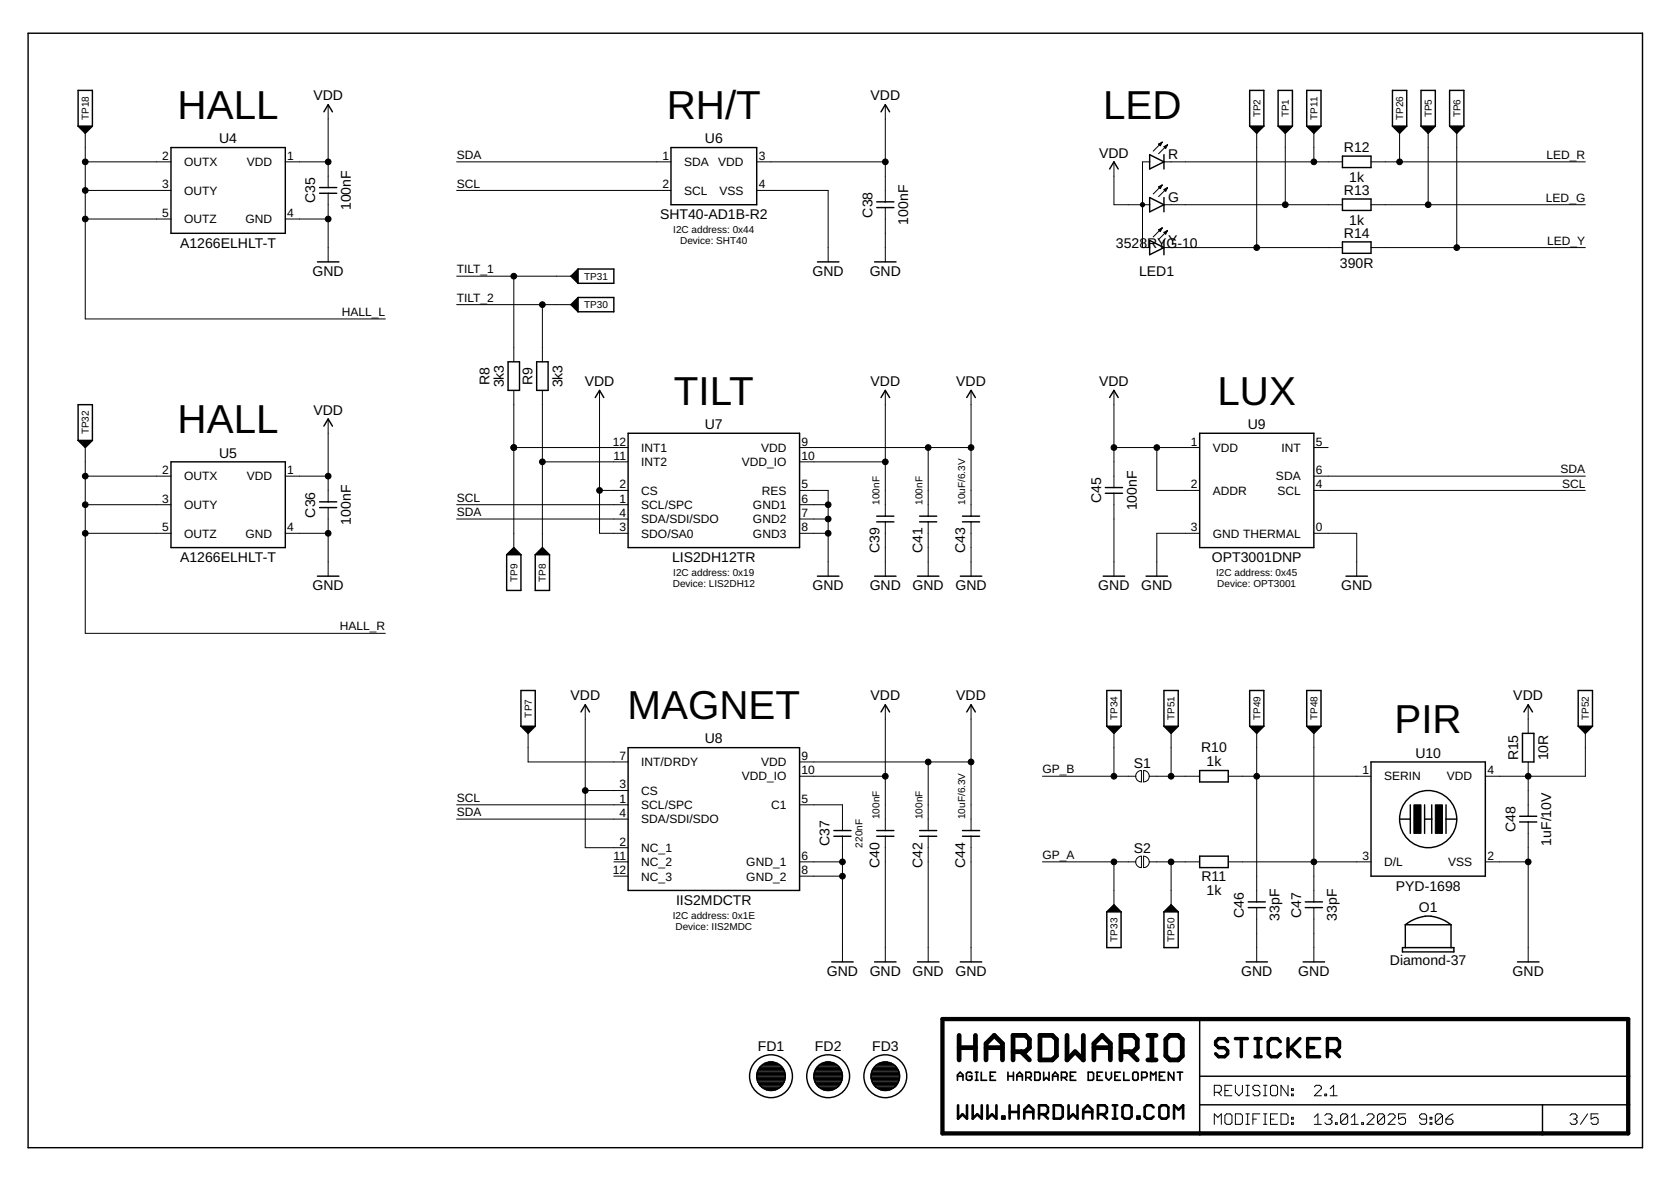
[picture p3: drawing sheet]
<svg xmlns="http://www.w3.org/2000/svg" width="297mm" height="210mm" viewBox="0 0 297 210" stroke-linecap="round" stroke-linejoin="round" font-family="sans-serif">
<g fill="none" stroke="#000" stroke-width=".25">
<path d="M5 5.9h287v198.1h-287zM57.6 19.9l.7-1.3 .8 1.3M156.6 19.9l.8-1.3 .7 1.3M13.9 22.4v-6.3h2.5v6.3M13.9 22.4h2.5M13.9 22.4l1.3 1.3 1.2-1.3M14.1 22.5h2.1M14.3 22.7h1.7M14.4 22.8h1.5M14.5 22.9h1.3M14.6 23.1h1.1M14.8 23.2h.7"/>
<path d="M14.9 23.3h.5M15 23.4h.3M30.4 26.2h20.3v15.3h-20.3zM56.8 34.4h3.1M56.8 33.3h3.1M119.3 26.2h15.2v10.2h-15.2zM155.9 36.9h3M155.9 35.9h3M197.3 30l.7-1.2 .8 1.2M204.4 35.1l2.5 1.3-2.5 1.3zM204.4 27.5l2.5 1.3-2.5 1.2zM206.9 27.5v2.5"/>
<path d="M206.9 35.1v2.6M222.1 22.4v-6.3h2.6v6.3M222.1 22.4h2.6M222.1 22.4l1.3 1.3 1.3-1.3M222.4 22.5h2M222.5 22.7h1.8M222.7 22.8h1.5M222.8 22.9h1.2M222.9 23.1h1M223 23.2h.8M223.1 23.3h.5M223.3 23.4h.2"/>
<path d="M227.2 22.4v-6.3h2.5v6.3M227.2 22.4h2.5M227.2 22.4l1.3 1.3 1.2-1.3M227.5 22.5h2M227.6 22.7h1.8M227.7 22.8h1.5M227.8 22.9h1.3M228 23.1h1M228.1 23.2h.8M228.2 23.3h.5M228.3 23.4h.3M232.3 22.4v-6.3h2.5v6.3"/>
<path d="M232.3 22.4h2.5M232.3 22.4l1.3 1.3 1.2-1.3M232.5 22.5h2.1M232.7 22.7h1.7M232.8 22.8h1.5M232.9 22.9h1.3M233 23.1h1.1M233.2 23.2h.7M233.3 23.3h.5M233.4 23.4h.3M238.6 27.7h5.1v2.1h-5.1zM238.6 35.4h5.1v2h-5.1z"/>
<path d="M247.5 22.4l1.3 1.3 1.3-1.3M247.5 22.4v-6.3h2.6v6.3M247.5 22.4h2.6M247.8 22.5h2M247.9 22.7h1.8M248 22.8h1.6M248.2 22.9h1.2M248.3 23.1h1M248.4 23.2h.8M248.5 23.3h.5M248.7 23.4h.2M252.6 22.4v-6.3h2.5v6.3"/>
<path d="M252.6 22.4h2.5M252.6 22.4l1.3 1.3 1.2-1.3M252.9 22.5h2M253 22.7h1.8M253.1 22.8h1.5M253.2 22.9h1.3M253.4 23.1h1M253.5 23.2h.8M253.6 23.3h.5M253.7 23.4h.3M257.7 22.4v-6.3h2.5v6.3M257.7 22.4h2.5"/>
<path d="M257.7 22.4l1.3 1.3 1.2-1.3M257.9 22.5h2.1M258.1 22.7h1.7M258.2 22.8h1.5M258.3 22.9h1.3M258.4 23.1h1.1M258.6 23.2h.7M258.7 23.3h.5M258.8 23.4h.3M56.4 46.5h3.8M101.7 49v.2M101.7 54v.3"/>
<path d="M101.9 48.8v.5M101.9 53.9v.5M102 48.7v.8M102 53.8v.7M102.1 48.6v1M102.1 53.6v1.1M102.3 48.5v1.2M102.3 53.5v1.3M102.4 48.3v1.5M102.4 53.4v1.5M102.5 48.2v1.8M102.5 53.3v1.7"/>
<path d="M102.6 48.1v2M102.6 53.1v2.1M102.8 52.9l-1.3 1.2 1.3 1.3M102.8 52.9h6.3v2.5h-6.3M102.8 47.8h6.3v2.6h-6.3M102.8 47.8v2.6M102.8 52.9v2.5M102.8 47.8l-1.3 1.3 1.3 1.3M145.3 46.5h3.8M155.5 46.5h3.8M204.4 42.7l2.5 1.3-2.5 1.3zM206.9 42.7v2.6"/>
<path d="M238.6 43h5.1v2h-5.1zM13.9 78.3v-6.4h2.5v6.4M13.9 78.3l1.3 1.2 1.2-1.2M13.9 78.3h2.5M14.1 78.4h2.1M14.3 78.5h1.7M14.4 78.7h1.5M14.5 78.8h1.3M14.6 78.9h1.1M14.8 79h.7M14.9 79.2h.5M15 79.3h.3"/>
<path d="M57.6 75.7l.7-1.2 .8 1.2M90.3 64.3h2.1v5.1h-2.1zM95.4 64.3h2v5.1h-2zM105.8 70.7l.8-1.3 .7 1.3M111.7 77h30.4v20.3h-30.4zM156.6 70.7l.8-1.3 .7 1.3M171.9 70.7l.7-1.3 .8 1.3M197.3 70.7l.7-1.3 .8 1.3M213.3 77h20.3v20.3h-20.3zM30.4 82.1h20.3v15.2h-20.3zM56.8 90.2h3.1M56.8 89.2h3.1"/>
<path d="M90.1 98.6l1.2-1.3 1.3 1.3M90.1 98.6v6.3h2.5v-6.3M90.1 98.6h2.5M90.3 98.5h2.1M90.4 98.3h1.8M90.6 98.2h1.5M90.7 98.1h1.3M90.8 98h1M91 97.8h.7M91.1 97.7h.5M91.2 97.6h.3M95.1 98.6v6.3h2.6v-6.3"/>
<path d="M95.1 98.6h2.6M95.1 98.6l1.3-1.3 1.3 1.3M95.4 98.5h2M95.5 98.3h1.8M95.7 98.2h1.5M95.8 98.1h1.2M95.9 98h1M96 97.8h.8M96.2 97.7h.5M96.3 97.6h.2M155.9 92.8h3M155.9 91.7h3"/>
<path d="M163.5 92.8h3M163.5 91.7h3M171.1 92.8h3M171.1 91.7h3M196.5 87.7h3M196.5 86.7h3M56.4 102.4h3.8M145.3 102.4h3.8M155.5 102.4h3.8M163.1 102.4h3.8M170.7 102.4h3.8M196.1 102.4h3.8"/>
<path d="M203.7 102.4h3.8M239.3 102.4h3.8M92.6 129.1v-6.4h2.5v6.4M92.6 129.1h2.5M92.6 129.1l1.3 1.2 1.2-1.2M92.9 129.2h2M93 129.3h1.8M93.1 129.5h1.5M93.2 129.6h1.3M93.4 129.7h1M93.5 129.8h.8M93.6 130h.5"/>
<path d="M93.7 130.1h.3M103.3 126.5l.7-1.2 .8 1.2M111.7 132.9h30.4v25.4h-30.4zM156.6 126.5l.8-1.2 .7 1.2M171.9 126.5l.7-1.2 .8 1.2M196.7 129.1v-6.4h2.6v6.4M196.7 129.1h2.6M196.7 129.1l1.3 1.2 1.3-1.2M197 129.2h2M197.1 129.3h1.8M197.3 129.5h1.5M197.4 129.6h1.2"/>
<path d="M197.5 129.7h1M197.6 129.8h.8M197.8 130h.5M197.9 130.1h.2M206.9 129.1v-6.4h2.5v6.4M206.9 129.1h2.5M206.9 129.1l1.3 1.2 1.2-1.2M207.2 129.2h2M207.3 129.3h1.8M207.4 129.5h1.5M207.5 129.6h1.3M207.7 129.7h1"/>
<path d="M207.8 129.8h.8M207.9 130h.5M208 130.1h.3M213.3 136.9h5v2.1h-5zM222.1 129.1v-6.4h2.6v6.4M222.1 129.1h2.6M222.1 129.1l1.3 1.2 1.3-1.2M222.4 129.2h2M222.5 129.3h1.8M222.7 129.5h1.5M222.8 129.6h1.2M222.9 129.7h1"/>
<path d="M223 129.8h.8M223.1 130h.5M223.3 130.1h.2M232.3 129.1v-6.4h2.5v6.4M232.3 129.1l1.3 1.2 1.2-1.2M232.3 129.1h2.5M232.5 129.2h2.1M232.7 129.3h1.7M232.8 129.5h1.5M232.9 129.6h1.3M233 129.7h1.1M233.2 129.8h.7"/>
<path d="M233.3 130h.5M233.4 130.1h.3M243.7 135.4h20.3v20.3h-20.3zM270.6 130.3h2.1v5.1h-2.1zM270.9 126.5l.8-1.2 .7 1.2M280.5 129.1v-6.4h2.6v6.4M280.5 129.1h2.6M280.5 129.1l1.3 1.2 1.3-1.2M280.8 129.2h2M280.9 129.3h1.8M281.1 129.5h1.5M281.2 129.6h1.2"/>
<path d="M281.3 129.7h1M281.4 129.8h.8M281.6 130h.5M281.7 130.1h.2M148.2 148.6h3.1M148.2 147.6h3.1M155.9 148.6h3M155.9 147.6h3M163.5 148.6h3M163.5 147.6h3M171.1 148.6h3M171.1 147.6h3"/>
<path d="M213.3 152.2h5v2h-5zM248.8 145.6h1.9M250.7 143v5.1M253.2 143v5.1M253.2 145.6h1.3M254.5 143v5.1M257 143v5.1M257 145.6h2M270.1 146.1h3.1M270.1 145.1h3.1M147.8 171h3.9M155.5 171h3.8"/>
<path d="M163.1 171h3.8M170.7 171h3.8M196.7 162.1v6.3h2.6v-6.3M196.7 162.1h2.6M196.7 162.1l1.3-1.3 1.3 1.3M197 161.9h2M197.1 161.8h1.8M197.3 161.7h1.5M197.4 161.6h1.2M197.5 161.4h1M197.6 161.3h.8M197.8 161.2h.5"/>
<path d="M197.9 161.1h.2M206.9 162.1v6.3h2.5v-6.3M206.9 162.1l1.3-1.3 1.2 1.3M206.9 162.1h2.5M207.2 161.9h2M207.3 161.8h1.8M207.4 161.7h1.5M207.5 161.6h1.3M207.7 161.4h1M207.8 161.3h.8M207.9 161.2h.5M208 161.1h.3"/>
<path d="M221.5 171h3.8M221.9 161.3h3M221.9 160.3h3M231.6 171h3.9M232 161.3h3.1M232 160.3h3.1M249.3 168.4h9.1v.8h-9.1zM249.8 164.4a6.1 6.1 0 0 1 8.1 0M249.8 164.4v4M249.8 164.4h8.1M257.9 164.4v4M269.7 171h3.9"/>
<path d="M134.5 191.2h5.1M134.5 191.5h5.1M134.5 191h5.1M134.6 191.7h5M134.6 190.8h4.9M134.6 191.9h4.9M134.6 190.6l-.1 1 .2 .7M134.6 190.6h4.9M134.7 192.1h4.7M134.7 190.3h4.7M134.7 192.3l.7 .9M134.7 192.3h4.7"/>
<path d="M134.8 190.1h4.5M134.9 192.6h4.4M134.9 189.9a2.55 2.55 0 0 1 4.3 0M134.9 189.9l-.3 .7M134.9 189.9h4.3M135 192.8h4.1M135.1 189.7h3.9M135.2 193h3.7M135.3 189.4h3.5M135.4 193.2h3.3M135.6 189.2h2.9M135.7 193.4h2.7"/>
<path d="M136 189h2.2M136.2 193.7h1.7M136.7 188.8h.7M139.2 189.9l.3 .7M139.4 192.3a2.54 2.54 0 0 1-4 .9M139.5 190.6l.1 1-.2 .7M144.7 191.2h5.1M144.7 191.7h5M144.7 191.5h5M144.7 191h5M144.7 190.8h5M144.8 191.9h4.9"/>
<path d="M144.8 190.6h4.8M144.8 190.6l-.1 1 .2 .7M144.8 192.1h4.8M144.9 190.3h4.7M144.9 192.3h4.6M144.9 192.3a2.55 2.55 0 0 0 4 .9M145 190.1h4.5M145 192.6h4.4M145.1 189.9l-.3 .7M145.1 189.9h4.2M145.2 192.8h4.1M145.3 189.7h3.9"/>
<path d="M145.4 193h3.7M145.5 189.4h3.4M145.6 193.2h3.3M145.8 189.2h2.9M145.9 193.4h2.6M146.1 189h2.2M146.3 193.7h1.8M146.8 188.8h.8M147.6 188.8a2.49 2.49 0 0 1 2 1.8M147.6 188.8a2.57 2.57 0 0 0-2.5 1.1M149.5 192.3l-.6 .9M149.6 190.6l.1 1-.2 .7"/>
<path d="M154.8 191.2h5.1M154.9 191.7h5M154.9 191.5h5M154.9 191h5M154.9 190.8h5M154.9 191.9h4.9M154.9 190.6h4.9M154.9 190.6v1l.2 .7M155 192.1h4.8M155 190.3h4.7M155.1 192.3h4.6M155.1 192.3l.6 .9"/>
<path d="M155.1 190.1h4.5M155.2 192.6h4.4M155.3 189.9h4.2M155.3 192.8h4.1M155.4 189.7h3.9M155.5 193h3.7M155.6 189.4h3.5M155.7 193.2h3.3M155.9 189.2h2.9M156 193.4h2.7M156.3 189h2.2M156.5 193.7h1.7"/>
<path d="M157 188.8h.8M157 188.8a2.57 2.57 0 0 1 2.5 1.1M157 188.8a2.49 2.49 0 0 0-2.1 1.8M159.5 189.9l.3 .7M159.7 192.3a2.55 2.55 0 0 1-4 .9M159.8 190.6l.1 1-.2 .7M213.3 181.1v20.3M213.3 191.3h76.1M213.3 196.4h76.1M274.2 196.4v5"/>
<circle cx="253.9" cy="145.6" r="5.1"/>
<circle cx="137.1" cy="191.3" r="3.8"/>
<circle cx="147.2" cy="191.3" r="3.8"/>
<circle cx="157.4" cy="191.3" r="3.8"/>
</g>
<g fill="none" stroke="#000" stroke-width=".18">
<path d="M58.3 18.6v14.7M157.4 18.6v17.3M15.2 28.8h15.2M15.2 33.8h15.2M15.2 38.9h15.2M15.2 23.7v33h53.3M50.7 28.8h7.6M50.7 38.9h7.6M58.3 34.4v12.1M81.2 28.8h38.1M81.2 33.8h38.1M134.5 33.8h12.7v12.7"/>
<path d="M134.5 28.8h22.9M157.4 36.9v9.6M198 28.8v7.6h6.4M204.4 28.8h-1.3v15.2h1.3M206 33.2l.6-.3-.3 .6zM206 25.7l.2 .1M206.6 32.9l-1.6 1.6M206.6 32.9l-.4 .5M206.6 32.9l-.6 .4M206.6 25.3l-1.6 1.6M206.6 25.3l-.6 .3v.1M206.6 25.3l-.3 .6-.1-.1"/>
<path d="M206.6 25.3l-.4 .5M206.6 25.3l-.6 .4M206.9 28.8h31.7M206.9 36.4h31.7M207 33.8l.1 .1M207 26.1l.1 .2M207.5 33.4l-1.5 1.5M207.5 33.4l-.3 .6-.1-.1M207.5 33.4l-.6 .3 .1 .1M207.5 33.4l-.5 .4M207.5 33.4l-.4 .5M207.5 25.7l-1.5 1.6"/>
<path d="M207.5 25.7l-.3 .7-.1-.1M207.5 25.7l-.6 .4h.1M207.5 25.7l-.5 .4M207.5 25.7l-.4 .6M223.4 23.7v20.3M228.5 23.7v12.7M233.6 23.7v5.1M243.7 28.8h38.1M243.7 36.4h38.1M248.8 23.7v5.1M253.9 23.7v12.7M259 23.7v20.3"/>
<path d="M81.2 54.1h20.3M81.2 49.1h20.3M91.3 49.1v15.2M96.4 54.1v10.2M206 40.8l.6-.3-.3 .6zM206.6 40.5l-1.6 1.6M206.6 40.5l-.4 .6M206.6 40.5l-.6 .4M206.9 44h31.7M207 41.4l.1 .1M207.5 41l-1.5 1.6M207.5 41l-.3 .6-.1-.1"/>
<path d="M207.5 41l-.6 .3 .1 .1M207.5 41l-.5 .4M207.5 41l-.4 .5M243.7 44h38.1M15.2 79.5v33.1h53.3M58.3 74.5v14.7M91.3 79.5h20.4M91.3 69.4v27.9M96.4 69.4v27.9M106.6 69.4v25.4h5.1M142.1 79.5h30.5M157.4 69.4v22.3"/>
<path d="M165 79.5v12.2M172.6 69.4v22.3M198 79.5h15.3M198 69.4v17.3M205.6 79.5v7.7h7.7M233.6 79.5h2.5M15.2 89.7h15.2M15.2 94.8h15.2M15.2 84.6h15.2M50.7 94.8h7.6M50.7 84.6h7.6M58.3 90.2v12.2"/>
<path d="M81.2 89.7h30.5M81.2 92.2h30.5M96.4 82.1h15.3M106.6 87.2h5.1M142.1 89.7h5.1M142.1 87.2h5.1v15.2M142.1 94.8h5.1M142.1 92.2h5.1M142.1 82.1h15.3M157.4 92.8v9.6M165 92.8v9.6M172.6 92.8v9.6"/>
<path d="M198 87.7v14.7M213.3 94.8h-7.7v7.6M233.6 87.2h48.2M233.6 94.8h7.6v7.6M233.6 84.6h48.2M93.9 130.3v5.1h17.8M104 125.3v25.4h7.7M142.1 138h15.3M142.1 135.4h30.5M157.4 125.3v22.3M165 135.4v12.2M172.6 125.3v22.3"/>
<path d="M185.3 138h16.6M198 130.3v7.7M202.2 137.2l.7-.3v2.1a1.01 1.01 0 0 1-.9-.6 1.01 1.01 0 0 1 .2-1.2zM203.3 136.9a1.02 1.02 0 0 1 1 1.1 1.02 1.02 0 0 1-1 1zM204.3 138h9M208.2 130.3v7.7M218.3 138h25.4M223.4 130.3v30M233.6 130.3v30M271.7 125.3v5M271.7 135.4v9.7M281.8 130.3v7.7h-17.8"/>
<path d="M81.2 143h30.5M81.2 145.6h30.5M104 140.5h7.7M109.1 153.2h2.6M109.1 155.7h2.6M142.1 153.2h7.7M142.1 143h7.7v4.6M142.1 155.7h7.7M149.8 148.6v22.4M157.4 148.6v22.4M165 148.6v22.4M172.6 148.6v22.4"/>
<path d="M185.3 153.2h16.6M198 153.2v7.6M202.2 152.5l.7-.3v2a1 1 0 0 1-.9-.6 1 1 0 0 1 .2-1.1zM203.3 152.2a1.02 1.02 0 0 1 1 1 1.02 1.02 0 0 1-1 1zM204.3 153.2h9M208.2 153.2v7.6M218.3 153.2h25.4M264 153.2h7.7M271.7 146.1v24.9M223.4 161.3v9.7M233.6 161.3v9.7M215.9 194.1h.9l.3-.3v-.6l-.3-.3h-.9v1.9"/>
<path d="M215.9 199.8v-1.8l.6 .6 .6-.6v1.8M216.5 194.1l.6 .7M217.7 193.8h.7M218 198h.7l.3 .3v1.2l-.3 .3h-.7l-.3-.3v-1.2zM219 192.9h-1.3v1.9h1.3M219.6 192.9v1.2l.6 .7 .7-.7v-1.2M219.6 198h.9l.4 .3v1.2l-.4 .3h-.9zM221.5 192.9h.6M221.5 194.8h.6M221.5 198h.6M221.5 199.8h.6M221.8 192.9v1.9"/>
<path d="M221.8 198v1.8M222.7 198.9h.7M224 193.2l-.3-.3h-.7l-.3 .3v.3l.3 .3h.7l.3 .3v.4l-.3 .3h-.7l-.3-.3M224 198h-1.3v1.8M224.6 192.9h.6M224.6 194.8h.6M224.6 198h.6M224.6 199.8h.6M224.9 192.9v1.9M224.9 198v1.8M225.8 198.9h.7M226.1 192.9h.7l.3 .3v1.3l-.3 .3h-.7l-.3-.3v-1.3z"/>
<path d="M227.1 198h-1.3v1.8h1.3M227.7 198h.9l.4 .3v1.2l-.4 .3h-.9zM229 192.9v1.9l-1.3-1.9v1.9M229.6 194.5h.3v.3h-.3zM229.6 193.5h.3v.3h-.3zM229.6 198.6h.3v.3h-.3zM229.6 199.5h.3v.3h-.3zM233.6 193.2l.4-.3h.6l.3 .3v.3l-1.3 1.3h1.3M233.6 199.8h1.3M233.6 198.6l.7-.6v1.8M235.5 194.5h.3v.3h-.3zM235.5 198.3l.3-.3h.7l.3 .3v.3l-.3 .3"/>
<path d="M236.1 198.9h.4M236.5 194.8h1.2M236.5 198.9l.3 .3v.3l-.3 .3h-.7l-.3-.3M236.5 193.5l.6-.6v1.9M237.4 199.5h.3v.3h-.3zM239.6 198.3l-.4-.3h-.6l-.3 .3v1.2M239.6 198.3v1.2l-.4 .3h-.6l-.3-.3M239.6 198.3l-1.3 1.2M240.2 199.8h1.2M240.2 198.6l.6-.6v1.8M242.1 199.5h.3v.3h-.3zM243 198.3l.3-.3h.6l.3 .3v.3l-1.2 1.2h1.2"/>
<path d="M246.1 198.3l-.3-.3h-.6l-.3 .3v1.2M246.1 198.3v1.2l-.3 .3h-.6l-.3-.3M246.1 198.3l-1.2 1.2M246.7 198.3l.4-.3h.6l.3 .3v.3l-1.3 1.2h1.3M249.9 198h-1.3v.9l.6-.3h.4l.3 .3v.6l-.3 .3h-.7l-.3-.3M253.6 198.9h-.9l-.4-.3v-.3l.4-.3h.6l.3 .3v1.2l-.3 .3h-.6l-.4-.3M254.2 199.5h.3v.3h-.3zM254.2 198.6h.3v.3h-.3zM256.4 198.3l-.3-.3h-.6l-.4 .3v1.2M256.4 198.3v1.2l-.3 .3h-.6l-.4-.3M256.4 198.3l-1.3 1.2M257 198.9h1l.3 .3v.3l-.3 .3h-.7l-.3-.3z"/>
<path d="M258.3 198l-.7 .3-.6 .6M279.1 198.3l.3-.3h.6l.3 .3v.3l-.3 .3M279.7 198.9h.3M280 198.9l.3 .3v.3l-.3 .3h-.6l-.3-.3M282.2 198l-1.3 1.8M284.1 198h-1.3v.9l.7-.3h.3l.3 .3v.6l-.3 .3h-.7l-.3-.3"/>
</g>
<path d="M251.3 143h1.3v5.1h-1.3zM255.1 143h1.3v5.1h-1.3z" fill="#000" stroke="#000" stroke-width=".18"/>
<g fill="#000" stroke="#000" stroke-width=".18">
<circle cx="15.2" cy="28.8" r=".51"/>
<circle cx="15.2" cy="33.8" r=".51"/>
<circle cx="15.2" cy="38.9" r=".51"/>
<circle cx="58.3" cy="28.8" r=".51"/>
<circle cx="58.3" cy="38.9" r=".51"/>
<circle cx="157.4" cy="28.8" r=".51"/>
<circle cx="203.1" cy="36.4" r=".38"/>
<circle cx="228.5" cy="36.4" r=".51"/>
<circle cx="233.6" cy="28.8" r=".51"/>
<circle cx="248.8" cy="28.8" r=".51"/>
<circle cx="253.9" cy="36.4" r=".51"/>
<circle cx="91.3" cy="49.1" r=".51"/>
<circle cx="96.4" cy="54.1" r=".51"/>
<circle cx="223.4" cy="44" r=".51"/>
<circle cx="259" cy="44" r=".51"/>
<circle cx="91.3" cy="79.5" r=".51"/>
<circle cx="165" cy="79.5" r=".51"/>
<circle cx="172.6" cy="79.5" r=".51"/>
<circle cx="198" cy="79.5" r=".51"/>
<circle cx="205.6" cy="79.5" r=".51"/>
<circle cx="15.2" cy="89.7" r=".51"/>
<circle cx="15.2" cy="94.8" r=".51"/>
<circle cx="15.2" cy="84.6" r=".51"/>
<circle cx="58.3" cy="94.8" r=".51"/>
<circle cx="58.3" cy="84.6" r=".51"/>
<circle cx="96.4" cy="82.1" r=".51"/>
<circle cx="106.6" cy="87.2" r=".51"/>
<circle cx="147.2" cy="92.2" r=".51"/>
<circle cx="147.2" cy="94.8" r=".51"/>
<circle cx="147.2" cy="89.7" r=".51"/>
<circle cx="157.4" cy="82.1" r=".51"/>
<circle cx="157.4" cy="138" r=".51"/>
<circle cx="165" cy="135.4" r=".51"/>
<circle cx="172.6" cy="135.4" r=".51"/>
<circle cx="198" cy="138" r=".51"/>
<circle cx="208.2" cy="138" r=".51"/>
<circle cx="223.4" cy="138" r=".51"/>
<circle cx="271.7" cy="138" r=".51"/>
<circle cx="104" cy="140.5" r=".51"/>
<circle cx="149.8" cy="153.2" r=".51"/>
<circle cx="149.8" cy="155.7" r=".51"/>
<circle cx="198" cy="153.2" r=".51"/>
<circle cx="208.2" cy="153.2" r=".51"/>
<circle cx="233.6" cy="153.2" r=".51"/>
<circle cx="271.7" cy="153.2" r=".51"/>
</g>
<path d="M167.5 181.1h121.9v20.3h-121.9z" fill="none" stroke="#000" stroke-width=".76"/>
<g fill="none" stroke="#000" stroke-width=".85">
<path d="M170.5 184v4.4M170.5 186.2h2.9M173.4 184v4.4M175.3 186.2h2.9M175.3 188.4v-2.9l1.4-1.5 1.5 1.5v2.9M180.1 186.9h2.2l.7-.7v-1.5l-.7-.7h-2.2v4.4M181.5 186.9l1.5 1.5M184.9 184h2.1l.8 .7v3l-.8 .7h-2.1zM189.7 184v4.4l1.4-1.5 1.5 1.5v-4.4M194.5 186.2h2.9M194.5 188.4v-2.9l1.4-1.5 1.5 1.5v2.9M199.3 186.9h2.1l.8-.7v-1.5l-.8-.7h-2.1v4.4"/>
<path d="M200.7 186.9l1.5 1.5M204 184h1.5M204 188.4h1.5M204.8 184v4.4M207.2 184.7l.8-.7h1.4l.8 .7v3l-.8 .7h-1.4l-.8-.7z"/>
</g>
<g fill="none" stroke="#000" stroke-width=".3">
<path d="M170.2 192v-.9l.5-.5 .5 .5v.9M170.2 191.3h1M172.8 190.8l-.3-.2h-.5l-.2 .2v1l.2 .2h.5l.3-.2v-.5h-.5M173.4 190.6h.5M173.4 192h.5M173.6 190.6v1.4M174.4 190.6v1.4h1M176 191.3h.5M177 190.6h-1v1.4h1M179.2 191.3h.9M179.2 190.6v1.4M180.1 190.6v1.4"/>
<path d="M180.8 191.3h.9M180.8 192v-.9l.5-.5 .4 .5v.9M182.4 191.5h.7l.2-.2v-.5l-.2-.2h-.7v1.4M182.8 191.5l.5 .5M183.9 190.6h.8l.2 .2v1l-.2 .2h-.8zM185.5 190.6v1.4l.5-.5 .5 .5v-1.4M187.1 191.3h1M187.1 192v-.9l.5-.5 .5 .5v.9M188.7 191.5h.7l.3-.2v-.5l-.3-.2h-.7v1.4M189.2 191.5l.5 .5M190.3 191.3h.5M191.2 190.6h-.9v1.4h.9"/>
<path d="M193.4 190.6h.8l.2 .2v1l-.2 .2h-.8zM195 191.3h.5M196 190.6h-1v1.4h1M196.6 190.6v.9l.5 .5 .5-.5v-.9M198.2 191.3h.5M199.2 190.6h-1v1.4h1M199.8 190.6v1.4h.9M201.6 190.6h.5l.2 .2v1l-.2 .2h-.5l-.2-.2v-1zM202.9 191.5h.8l.2-.2v-.5l-.2-.2h-.8v1.4M204.5 192v-1.4l.5 .5 .5-.5v1.4M206.1 191.3h.5M207.1 190.6h-1v1.4h1"/>
<path d="M208.7 190.6v1.4l-1-1.4v1.4M209.3 190.6h.9M209.8 190.6v1.4"/>
</g>
<g fill="none" stroke="#000" stroke-width=".47">
<path d="M170.3 196.4v2.4l.8-.8 .8 .8v-2.4M172.9 196.4v2.4l.8-.8 .8 .8v-2.4M175.5 196.4v2.4l.8-.8 .8 .8v-2.4M178.2 198.4h.4v.4h-.4zM179.5 196.4v2.4M179.5 197.6h1.6M181.1 196.4v2.4M182.1 197.6h1.6M182.1 198.8v-1.6l.8-.8 .8 .8v1.6M184.7 198h1.2l.4-.4v-.8l-.4-.4h-1.2v2.4M185.5 198l.8 .8M187.3 196.4h1.2l.4 .4v1.6l-.4 .4h-1.2z"/>
<path d="M189.9 196.4v2.4l.8-.8 .8 .8v-2.4M192.6 197.6h1.6M192.6 198.8v-1.6l.8-.8 .8 .8v1.6M195.2 198h1.2l.4-.4v-.8l-.4-.4h-1.2v2.4M196 198l.8 .8M197.8 198.8h.8M197.8 196.4h.8M198.2 196.4v2.4M199.5 196.8l.4-.4h.8l.4 .4v1.6l-.4 .4h-.8l-.4-.4zM202.2 198.4h.4v.4h-.4zM205.1 196.8l-.4-.4h-.8l-.4 .4v1.6l.4 .4h.8l.4-.4M206.1 196.8l.4-.4h.8l.4 .4v1.6l-.4 .4h-.8l-.4-.4z"/>
<path d="M208.7 198.8v-2.4l.8 .8 .8-.8v2.4"/>
</g>
<g fill="none" stroke="#000" stroke-width=".61">
<path d="M218.2 185.1l-.5-.5h-1.1l-.5 .5v.6l.5 .5h1.1l.5 .5v.6l-.5 .5h-1.1l-.5-.5M219.6 184.6h2.1M220.7 184.6v3.2M223.1 184.6h1.1M223.1 187.8h1.1M223.6 184.6v3.2M227.6 185.1l-.5-.5h-1.1l-.6 .5v2.2l.6 .5h1.1l.5-.5M229 184.6v3.2M229.5 186.2l1.6 1.6M231.1 184.6l-2.1 2.1M232.5 186.2h1M234.6 184.6h-2.1v3.2h2.1"/>
<path d="M236 186.7h1.6l.5-.5v-1.1l-.5-.5h-1.6v3.2M237 186.7l1.1 1.1"/>
</g>
<g font-size="7.2">
<text x="31.6" y="21.1">HALL</text>
<text x="118.5" y="21.1">RH/T</text>
<text x="196.1" y="21.1">LED</text>
<text x="119.8" y="71.9">TILT</text>
<text x="216.4" y="71.9">LUX</text>
<text x="31.6" y="77">HALL</text>
<text x="111.6" y="127.8">MAGNET</text>
<text x="247.9" y="130.3">PIR</text>
</g>
<g font-size="2.5">
<text x="55.7" y="17.8">VDD</text>
<text x="154.7" y="17.8">VDD</text>
<text x="38.9" y="25.5">U4</text>
<text x="125.3" y="25.5">U6</text>
<text x="195.4" y="28">VDD</text>
<text x="207.7" y="28.3">R</text>
<text x="238.9" y="27">R12</text>
<text x="207.7" y="35.9">G</text>
<text x="238.9" y="34.6">R13</text>
<text x="239.8" y="32.3">1k</text>
<text x="56" y="36.1" transform="rotate(-90 56 36.1)">C35</text>
<text x="62.4" y="37.4" transform="rotate(-90 62.4 37.4)">100nF</text>
<text x="117.3" y="38.9">SHT40-AD1B-R2</text>
<text x="155.1" y="38.7" transform="rotate(-90 155.1 38.7)">C38</text>
<text x="161.4" y="39.9" transform="rotate(-90 161.4 39.9)">100nF</text>
<text x="239.8" y="39.9">1k</text>
<text x="32" y="44">A1266ELHLT-T</text>
<text x="198.4" y="44">3528RYG-10</text>
<text x="207.7" y="43.5">Y</text>
<text x="238.2" y="47.6">390R</text>
<text x="238.9" y="42.2">R14</text>
<text x="55.6" y="49.1">GND</text>
<text x="144.4" y="49.1">GND</text>
<text x="154.6" y="49.1">GND</text>
<text x="202.5" y="49.1">LED1</text>
<text x="87" y="68.4" transform="rotate(-90 87 68.4)">R8</text>
<text x="89.6" y="68.9" transform="rotate(-90 89.6 68.9)">3k3</text>
<text x="94.6" y="68.4" transform="rotate(-90 94.6 68.4)">R9</text>
<text x="100" y="68.9" transform="rotate(-90 100 68.9)">3k3</text>
<text x="104" y="68.6">VDD</text>
<text x="154.7" y="68.6">VDD</text>
<text x="170" y="68.6">VDD</text>
<text x="195.4" y="68.6">VDD</text>
<text x="55.7" y="73.7">VDD</text>
<text x="125.3" y="76.2">U7</text>
<text x="221.8" y="76.2">U9</text>
<text x="38.9" y="81.3">U5</text>
<text x="195.7" y="89.5" transform="rotate(-90 195.7 89.5)">C45</text>
<text x="56" y="92" transform="rotate(-90 56 92)">C36</text>
<text x="62.4" y="93.2" transform="rotate(-90 62.4 93.2)">100nF</text>
<text x="202.1" y="90.7" transform="rotate(-90 202.1 90.7)">100nF</text>
<text x="32" y="99.9">A1266ELHLT-T</text>
<text x="119.5" y="99.9">LIS2DH12TR</text>
<text x="156.4" y="98.3" transform="rotate(-90 156.4 98.3)">C39</text>
<text x="164" y="98.3" transform="rotate(-90 164 98.3)">C41</text>
<text x="171.6" y="98.3" transform="rotate(-90 171.6 98.3)">C43</text>
<text x="215.4" y="99.9">OPT3001DNP</text>
<text x="55.6" y="104.9">GND</text>
<text x="144.4" y="104.9">GND</text>
<text x="154.6" y="104.9">GND</text>
<text x="162.2" y="104.9">GND</text>
<text x="169.8" y="104.9">GND</text>
<text x="195.2" y="104.9">GND</text>
<text x="202.9" y="104.9">GND</text>
<text x="238.4" y="104.9">GND</text>
<text x="101.4" y="124.5">VDD</text>
<text x="154.7" y="124.5">VDD</text>
<text x="170" y="124.5">VDD</text>
<text x="269" y="124.5">VDD</text>
<text x="125.3" y="132.1">U8</text>
<text x="201.6" y="136.4">S1</text>
<text x="213.5" y="133.6">R10</text>
<text x="214.5" y="136.2">1k</text>
<text x="251.6" y="134.7">U10</text>
<text x="269.9" y="135.2" transform="rotate(-90 269.9 135.2)">R15</text>
<text x="275.2" y="135.2" transform="rotate(-90 275.2 135.2)">10R</text>
<text x="269.4" y="147.9" transform="rotate(-90 269.4 147.9)">C48</text>
<text x="147.5" y="150.4" transform="rotate(-90 147.5 150.4)">C37</text>
<text x="156.4" y="154.2" transform="rotate(-90 156.4 154.2)">C40</text>
<text x="164" y="154.2" transform="rotate(-90 164 154.2)">C42</text>
<text x="171.6" y="154.2" transform="rotate(-90 171.6 154.2)">C44</text>
<text x="201.6" y="151.7">S2</text>
<text x="275.7" y="150.3" transform="rotate(-90 275.7 150.3)">1uF/10V</text>
<text x="120.2" y="160.8">IIS2MDCTR</text>
<text x="213.6" y="156.5">R11</text>
<text x="214.5" y="159">1k</text>
<text x="248.1" y="158.3">PYD-1698</text>
<text x="221.1" y="163.1" transform="rotate(-90 221.1 163.1)">C46</text>
<text x="227.5" y="163.6" transform="rotate(-90 227.5 163.6)">33pF</text>
<text x="231.3" y="163.1" transform="rotate(-90 231.3 163.1)">C47</text>
<text x="237.6" y="163.6" transform="rotate(-90 237.6 163.6)">33pF</text>
<text x="252.2" y="162.1">O1</text>
<text x="147" y="173.5">GND</text>
<text x="154.6" y="173.5">GND</text>
<text x="162.2" y="173.5">GND</text>
<text x="169.8" y="173.5">GND</text>
<text x="220.6" y="173.5">GND</text>
<text x="230.8" y="173.5">GND</text>
<text x="247.1" y="171.5">Diamond-37</text>
<text x="268.9" y="173.5">GND</text>
<text x="134.7" y="186.7">FD1</text>
<text x="144.9" y="186.7">FD2</text>
<text x="155" y="186.7">FD3</text>
</g>
<g font-size="2.1">
<text x="28.9" y="28.4">2</text>
<text x="32.7" y="29.5">OUTX</text>
<text x="43.9" y="29.5">VDD</text>
<text x="51.1" y="28.4">1</text>
<text x="81.2" y="28.3">SDA</text>
<text x="117.7" y="28.4">1</text>
<text x="121.6" y="29.5">SDA</text>
<text x="127.7" y="29.5">VDD</text>
<text x="134.9" y="28.4">3</text>
<text x="274.9" y="28.3">LED_R</text>
<text x="28.9" y="33.5">3</text>
<text x="32.7" y="34.6">OUTY</text>
<text x="81.2" y="33.3">SCL</text>
<text x="117.7" y="33.5">2</text>
<text x="121.6" y="34.6">SCL</text>
<text x="127.9" y="34.6">VSS</text>
<text x="134.9" y="33.5">4</text>
<text x="274.8" y="35.9">LED_G</text>
<text x="28.9" y="38.6">5</text>
<text x="32.7" y="39.7">OUTZ</text>
<text x="43.6" y="39.7">GND</text>
<text x="51.1" y="38.6">4</text>
<text x="275" y="43.5">LED_Y</text>
<text x="81.2" y="48.6">TILT_1</text>
<text x="81.2" y="53.6">TILT_2</text>
<text x="60.8" y="56.2">HALL_L</text>
<text x="108.9" y="79.2">12</text>
<text x="109.1" y="81.7">11</text>
<text x="114" y="82.9">INT2</text>
<text x="114" y="80.3">INT1</text>
<text x="131.8" y="82.9">VDD_IO</text>
<text x="135.3" y="80.3">VDD</text>
<text x="142.5" y="79.2">9</text>
<text x="142.5" y="81.7">10</text>
<text x="211.7" y="79.2">1</text>
<text x="215.6" y="80.3">VDD</text>
<text x="227.8" y="80.3">INT</text>
<text x="233.9" y="79.2">5</text>
<text x="28.9" y="84.3">2</text>
<text x="28.9" y="89.4">3</text>
<text x="32.7" y="85.4">OUTX</text>
<text x="43.9" y="85.4">VDD</text>
<text x="51.1" y="84.3">1</text>
<text x="81.2" y="89.2">SCL</text>
<text x="110.1" y="89.4">1</text>
<text x="110.1" y="86.8">2</text>
<text x="114" y="87.9">CS</text>
<text x="135.4" y="87.9">RES</text>
<text x="142.5" y="86.8">5</text>
<text x="142.5" y="89.4">6</text>
<text x="211.7" y="86.8">2</text>
<text x="215.6" y="87.9">ADDR</text>
<text x="226.8" y="85.4">SDA</text>
<text x="227.1" y="87.9">SCL</text>
<text x="233.9" y="86.8">4</text>
<text x="233.9" y="84.3">6</text>
<text x="277.4" y="84.1">SDA</text>
<text x="277.7" y="86.7">SCL</text>
<text x="28.9" y="94.4">5</text>
<text x="32.7" y="90.5">OUTY</text>
<text x="32.7" y="95.5">OUTZ</text>
<text x="43.6" y="95.5">GND</text>
<text x="51.1" y="94.4">4</text>
<text x="81.2" y="91.7">SDA</text>
<text x="110.1" y="94.4">3</text>
<text x="110.1" y="91.9">4</text>
<text x="114" y="90.5">SCL/SPC</text>
<text x="114" y="95.5">SDO/SA0</text>
<text x="114" y="93">SDA/SDI/SDO</text>
<text x="133.9" y="90.5">GND1</text>
<text x="133.9" y="93">GND2</text>
<text x="133.9" y="95.5">GND3</text>
<text x="142.5" y="91.9">7</text>
<text x="142.5" y="94.4">8</text>
<text x="211.7" y="94.4">3</text>
<text x="215.6" y="95.5">GND THERMAL</text>
<text x="233.9" y="94.4">0</text>
<text x="60.4" y="112.1">HALL_R</text>
<text x="110.1" y="135.1">7</text>
<text x="114" y="136.2">INT/DRDY</text>
<text x="135.3" y="136.2">VDD</text>
<text x="142.5" y="135.1">9</text>
<text x="142.5" y="137.6">10</text>
<text x="185.3" y="137.4">GP_B</text>
<text x="242.2" y="137.6">1</text>
<text x="264.4" y="137.6">4</text>
<text x="81.2" y="142.5">SCL</text>
<text x="110.1" y="142.7">1</text>
<text x="110.1" y="140.1">3</text>
<text x="114" y="143.8">SCL/SPC</text>
<text x="114" y="141.3">CS</text>
<text x="131.8" y="138.7">VDD_IO</text>
<text x="137.1" y="143.8">C1</text>
<text x="142.5" y="142.7">5</text>
<text x="246.1" y="138.7">SERIN</text>
<text x="257.2" y="138.7">VDD</text>
<text x="81.2" y="145.1">SDA</text>
<text x="110.1" y="145.2">4</text>
<text x="114" y="146.3">SDA/SDI/SDO</text>
<text x="108.9" y="155.4">12</text>
<text x="109.1" y="152.8">11</text>
<text x="110.1" y="150.3">2</text>
<text x="114" y="151.4">NC_1</text>
<text x="114" y="154">NC_2</text>
<text x="132.7" y="154">GND_1</text>
<text x="142.5" y="152.8">6</text>
<text x="142.5" y="155.4">8</text>
<text x="185.3" y="152.7">GP_A</text>
<text x="242.2" y="152.8">3</text>
<text x="246.1" y="154">D/L</text>
<text x="257.4" y="154">VSS</text>
<text x="264.4" y="152.8">2</text>
<text x="114" y="156.5">NC_3</text>
<text x="132.7" y="156.5">GND_2</text>
</g>
<g font-size="1.8">
<text x="15.8" y="21.4" transform="rotate(-90 15.8 21.4)">TP18</text>
<text x="224" y="20.9" transform="rotate(-90 224 20.9)">TP2</text>
<text x="229.1" y="20.9" transform="rotate(-90 229.1 20.9)">TP1</text>
<text x="234.2" y="21.3" transform="rotate(-90 234.2 21.3)">TP11</text>
<text x="249.4" y="21.4" transform="rotate(-90 249.4 21.4)">TP26</text>
<text x="254.5" y="20.9" transform="rotate(-90 254.5 20.9)">TP5</text>
<text x="259.6" y="20.9" transform="rotate(-90 259.6 20.9)">TP6</text>
<text x="119.7" y="41.5">I2C address: 0x44</text>
<text x="120.9" y="43.4">Device: SHT40</text>
<text x="103.8" y="49.7">TP31</text>
<text x="103.8" y="54.8">TP30</text>
<text x="15.8" y="77.2" transform="rotate(-90 15.8 77.2)">TP32</text>
<text x="156.4" y="89.7" transform="rotate(-90 156.4 89.7)">100nF</text>
<text x="164" y="89.7" transform="rotate(-90 164 89.7)">100nF</text>
<text x="171.6" y="89.7" transform="rotate(-90 171.6 89.7)">10uF/6.3V</text>
<text x="92" y="103.4" transform="rotate(-90 92 103.4)">TP9</text>
<text x="97.1" y="103.4" transform="rotate(-90 97.1 103.4)">TP8</text>
<text x="119.6" y="104.3">Device: LIS2DH12</text>
<text x="119.7" y="102.4">I2C address: 0x19</text>
<text x="216.2" y="102.4">I2C address: 0x45</text>
<text x="216.4" y="104.3">Device: OPT3001</text>
<text x="94.5" y="127.5" transform="rotate(-90 94.5 127.5)">TP7</text>
<text x="198.6" y="128" transform="rotate(-90 198.6 128)">TP34</text>
<text x="208.8" y="128" transform="rotate(-90 208.8 128)">TP51</text>
<text x="224" y="128" transform="rotate(-90 224 128)">TP49</text>
<text x="234.2" y="128" transform="rotate(-90 234.2 128)">TP48</text>
<text x="282.4" y="128" transform="rotate(-90 282.4 128)">TP52</text>
<text x="156.4" y="145.6" transform="rotate(-90 156.4 145.6)">100nF</text>
<text x="164" y="145.6" transform="rotate(-90 164 145.6)">100nF</text>
<text x="171.6" y="145.6" transform="rotate(-90 171.6 145.6)">10uF/6.3V</text>
<text x="153.3" y="150.6" transform="rotate(-90 153.3 150.6)">220nF</text>
<text x="119.6" y="163.4">I2C address: 0x1E</text>
<text x="120.1" y="165.3">Device: IIS2MDC</text>
<text x="198.6" y="167.4" transform="rotate(-90 198.6 167.4)">TP33</text>
<text x="208.8" y="167.4" transform="rotate(-90 208.8 167.4)">TP50</text>
</g>
</svg>
